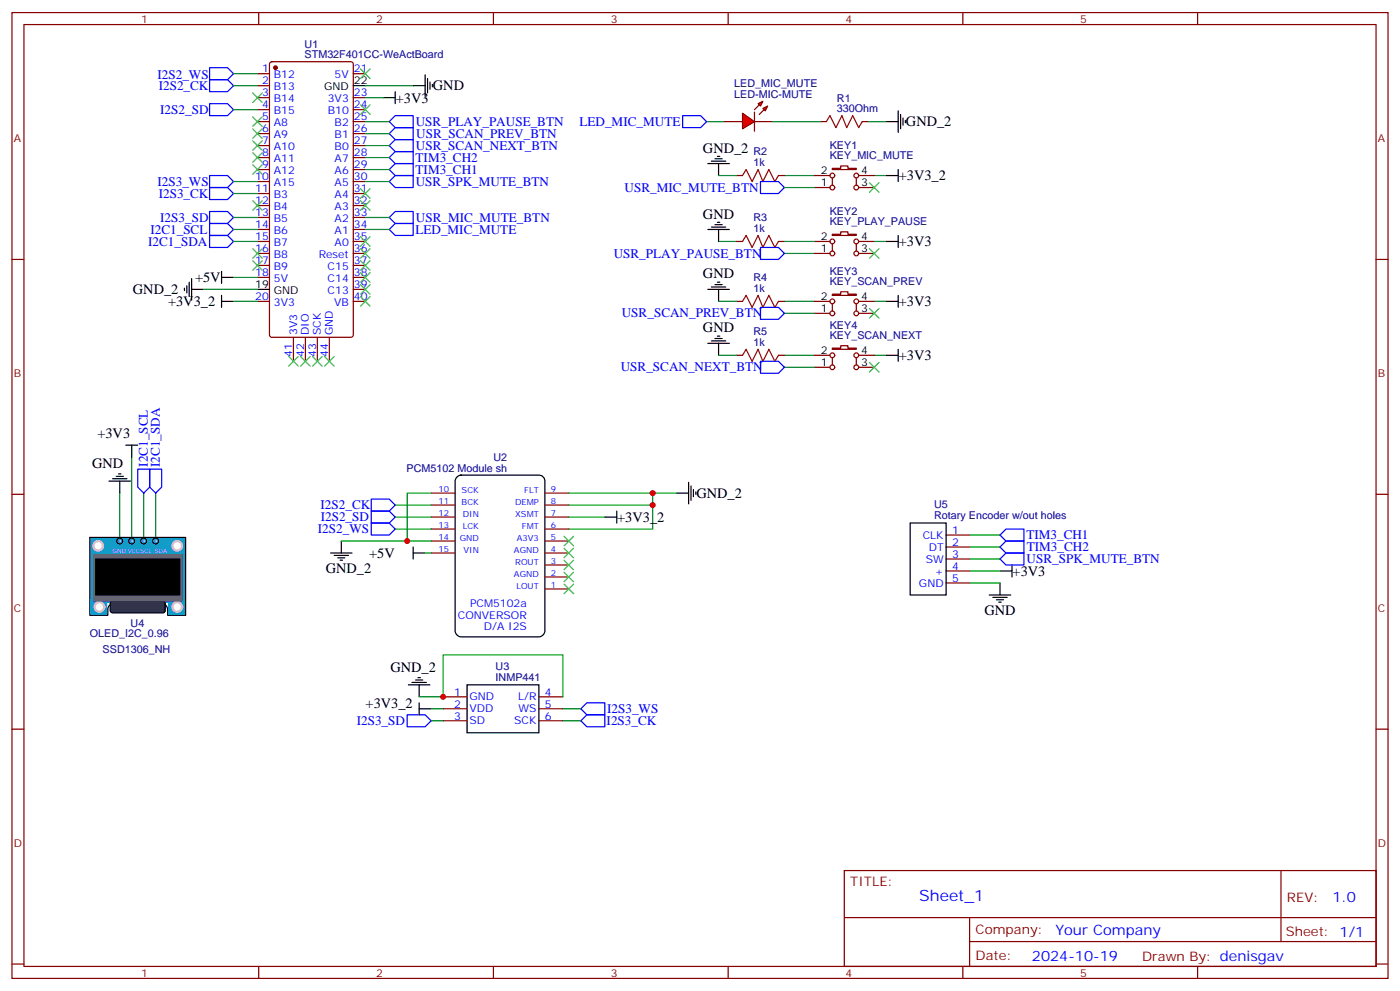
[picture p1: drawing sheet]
<svg xmlns="http://www.w3.org/2000/svg" width="412mm" height="292mm" viewBox="0 0 412 292" stroke-linecap="round" stroke-linejoin="round" font-family="sans-serif">
<g fill="none" stroke="#870000" stroke-width=".35">
<path d="M3.5 3.7h405.4v284.3h-405.4zM7.1 7.2h398.2v277.3h-398.2zM76.2 3.7v3.5M145.3 3.7v3.5M214.5 3.7v3.5M283.6 3.7v3.5M352.8 3.7v3.5M3.5 76.4h3.6M405.3 76.4h3.6M3.5 145.5h3.6M405.3 145.5h3.6M3.5 214.7h3.6"/>
<path d="M405.3 214.7h3.6M248.7 256.3h156.6v28.2h-156.6zM377.3 256.3v20.9M248.7 270.1h156.5M285.6 277.2h119.6M285.6 270.1v14.2M3.5 283.8h3.6M76.2 284.5v3.5M145.3 284.5v3.5M214.5 284.5v3.5M283.6 284.5v3.5M352.8 284.5v3.5"/>
<path d="M405.3 283.8h3.6"/>
</g>
<path d="M38.8 134.6v24.7M35.3 145.2v14.1M42.3 145.2v14.1M45.9 145.2v14.1" fill="none" stroke="#008700" stroke-width=".35"/>
<path d="M34.9 139.5h.7M37 131.1h3.6M38.8 131.1v3.5M32.1 141.6h6.4M33.2 140.9h4.2M34.2 140.2h2.1M35.3 141.6v3.6" fill="none" stroke="#000" stroke-width=".35"/>
<path d="M26.5 158.2h28.2v19.4h-28.2z" fill="#09f" stroke="#fff" stroke-width=".35"/>
<path d="M26.5 158.2h28.2v23h-5.3v-1.8" fill="none" stroke="#000" stroke-width=".35"/>
<g fill="#fff">
<circle cx="45.9" cy="159.3" r=".18"/>
<circle cx="42.3" cy="159.3" r=".18"/>
<circle cx="35.3" cy="159.3" r=".18"/>
<circle cx="38.8" cy="159.3" r=".18"/>
</g>
<g fill="#fff" stroke="#ccc" stroke-width=".71">
<circle cx="28.9" cy="160.7" r="1.41"/>
<circle cx="52.2" cy="160.7" r="1.41"/>
</g>
<path d="M33.8 177.6a1.91 1.91 0 0 0-2.1 1.8M47.6 177.6a1.91 1.91 0 0 1 1.8 2" fill="none" stroke="#000" stroke-width=".35"/>
<path d="M33.5 177.6h14.1z" fill="#09f" stroke="#000" stroke-width=".35"/>
<g fill="none" stroke="#000" stroke-width=".35">
<path d="M26.5 158.2v23h5.2v-1.8"/>
<circle cx="35.3" cy="159.3" r=".88"/>
<circle cx="38.8" cy="159.3" r=".88"/>
<circle cx="42.3" cy="159.3" r=".88"/>
<circle cx="45.9" cy="159.3" r=".88"/>
</g>
<path d="M49.7 176.6h4.6v4.2h-4.6z" fill="#09f" stroke="#09f" stroke-width=".35"/>
<circle cx="52.2" cy="178.7" r="1.41" fill="#fff" stroke="#ccc" stroke-width=".71"/>
<path d="M26.8 176.6h4.6v4.2h-4.6z" fill="#09f" stroke="#09f" stroke-width=".35"/>
<circle cx="29.3" cy="178.7" r="1.41" fill="#fff" stroke="#ccc" stroke-width=".71"/>
<path d="M32.7 177.1l.5-.2h14.8l.6 .4 .1 2.4-.3 .5-.4 .2h-14.8l-.5-.2-.2-.5v-2.1z" fill="#333" stroke="#000" stroke-width=".35"/>
<path d="M27.5 163.2h26.1v13.7h-26.1z" fill="#666" stroke="#666" stroke-width=".35"/>
<path d="M28.2 164.6h24.7v10.6h-24.7z" fill="#000" stroke="#000" stroke-width=".35"/>
<g fill="none" stroke="#000" stroke-width=".35">
<path d="M261.1 35.8h3.5M264.6 32.6v6.4M265.3 33.7v4.2M266 34.7v2.2M266.7 35.5v.7M208.5 48.2h6.3M209.5 47.4h4.3M210.6 46.7h2.1M211.3 46h.7M211.7 48.2v3.5M261.1 51.7h3.5M264.6 49.9v3.5"/>
<path d="M137.6 201.6h21.1v14.1h-21.1z"/>
</g>
<g fill="none" stroke="#870000" stroke-width=".35">
<path d="M241.7 35.8h1.7M254 35.8h1.8M217 51.7h1.7M229.3 51.7h1.8M239.9 51.7h4.6M239.9 55.2h4.6M245.2 49.6h2.4v-.7h2.2v.7h2.4v.3h-7zM245.2 52.4v2.1M252.2 52.4v2.1M252.9 51.7h4.6M252.9 55.2h4.6M130.5 205.1h7.1"/>
<path d="M130.5 208.7h7.1M130.5 212.2h7.1M158.7 205.1h7.1M158.7 208.7h7.1M158.7 212.2h7.1"/>
<circle cx="245.2" cy="51.7" r=".71"/>
<circle cx="245.2" cy="55.2" r=".71"/>
<circle cx="252.2" cy="55.2" r=".71"/>
<circle cx="252.2" cy="51.7" r=".71"/>
</g>
<path d="M208.1 35.8h5.3M231.1 51.7h8.8M257.5 51.7h3.6" fill="none" stroke="#008700" stroke-width=".35"/>
<path d="M243.4 35.8l1.1-1.8 1.7 3.6 1.8-3.6 1.4 3.6 1.8-3.6 1.7 3.6 1.1-1.8M218.7 51.7l1.1-1.8 1.7 3.5 1.8-3.5 1.4 3.5 1.8-3.5 1.7 3.5 1.1-1.7" fill="none" stroke="#a10000" stroke-width=".35"/>
<g fill="#f00" stroke="#870000" stroke-width=".35">
<path d="M218.7 33.3l3.5 2.5-3.5 2.1z"/>
<path d="M222.2 33v5.6z"/>
</g>
<g fill="#870000" stroke="#870000" stroke-width=".35">
<path d="M223.7 30.9l-1.5 1.4z"/>
<path d="M223.7 33.7l1.4-1.4z"/>
</g>
<g fill="#f00" stroke="#870000" stroke-width=".35">
<path d="M223.3 30.5l1.4-.7-.7 1.4z"/>
<path d="M224.7 31.9l1.4-.7-.7 1.4z"/>
</g>
<g fill="none" stroke="#870000" stroke-width=".35">
<path d="M79.6 18.4l.5-.2h23.3l.6 .4 .1 80-.5 .7h-23.5l-.7-.5v-79.9zM75.8 35.8h3.6M75.8 21.7h3.6M75.8 25.2h3.6M75.8 28.8h3.6M75.8 32.3h3.6M75.8 39.3h3.6M104.1 35.8h3.5M104.1 21.7h3.5M104.1 28.8h3.5M104.1 32.3h3.5M104.1 39.3h3.5"/>
<path d="M213.4 35.8h5.3M222.2 35.8h5.3M75.8 42.9h3.6M75.8 46.4h3.6M75.8 49.9h3.6M75.8 53.4h3.6M75.8 57h3.6M104.1 42.9h3.5M104.1 46.4h3.5M104.1 49.9h3.5M104.1 53.4h3.5M104.1 57h3.5"/>
<path d="M75.8 60.5h3.6M75.8 64h3.6M75.8 67.6h3.6M75.8 71.1h3.6M75.8 74.6h3.6M75.8 78.1h3.6M104.1 60.5h3.5M104.1 64h3.5M104.1 67.6h3.5M104.1 71.1h3.5M104.1 74.6h3.5M104.1 78.1h3.5"/>
<path d="M217 71.1h1.7M229.3 71.1h1.8M239.9 71.1h4.6M239.9 74.6h4.6M245.2 69h2.4v-.7h2.2v.7h2.4v.3h-7zM245.2 71.8v2.1M252.2 71.8v2.1M252.9 71.1h4.6M252.9 74.6h4.6M75.8 81.7h3.6M75.8 88.7h3.6M86.4 99.3v7.1"/>
<path d="M90 99.3v7.1M93.5 99.3v7.1M97 99.3v7.1M104.1 81.7h3.5M104.1 88.7h3.5M104.1 85.2h3.5M217 88.7h1.7M229.3 88.7h1.8M239.9 88.7h4.6M239.9 92.3h4.6M245.2 86.6h2.4v-.7h2.2v.7h2.4v.4h-7zM245.2 89.4v2.1"/>
<path d="M252.2 89.4v2.1M252.9 88.7h4.6M252.9 92.3h4.6M217 104.6h1.7M229.3 104.6h1.8M239.9 104.6h4.6M239.9 108.1h4.6M245.2 102.5h2.4v-.7h2.2v.7h2.4v.3h-7zM245.2 105.3v2.1M252.2 105.3v2.1M252.9 104.6h4.6M252.9 108.1h4.6"/>
<path d="M127 145.2h7.1M127 148.7h7.1M127 152.2h7.1M127 155.8h7.1M127 159.3h7.1M160.5 145.2h7.1M160.5 148.7h7.1M160.5 152.2h7.1M160.5 155.8h7.1M160.5 159.3h7.1M278.7 157.5h7.1M127 162.8h7.1"/>
<path d="M160.5 162.8h7.1M160.5 166.3h7.1M160.5 169.9h7.1M160.5 173.4h7.1M278.7 161h7.1M278.7 164.6h7.1M278.7 168.1h7.1M278.7 171.6h7.1"/>
<circle cx="245.2" cy="71.1" r=".71"/>
<circle cx="245.2" cy="74.6" r=".71"/>
<circle cx="252.2" cy="71.1" r=".71"/>
<circle cx="252.2" cy="74.6" r=".71"/>
<circle cx="245.2" cy="88.7" r=".71"/>
<circle cx="245.2" cy="92.3" r=".71"/>
<circle cx="252.2" cy="92.3" r=".71"/>
<circle cx="252.2" cy="88.7" r=".71"/>
<circle cx="245.2" cy="104.6" r=".71"/>
<circle cx="245.2" cy="108.1" r=".71"/>
<circle cx="252.2" cy="104.6" r=".71"/>
<circle cx="252.2" cy="108.1" r=".71"/>
</g>
<g fill="none" stroke="#008700" stroke-width=".35">
<path d="M68.8 25.2h7M68.8 32.3h7M68.8 21.7h7M107.6 35.8h7.1M107.6 28.8h5.3M107.6 25.2h14.1M107.6 39.3h7.1M227.5 35.8h14.2M255.8 35.8h5.3M68.8 57h7M68.8 53.4h7M107.6 53.4h7.1"/>
<path d="M107.6 49.9h7.1M107.6 46.4h7.1M107.6 42.9h7.1M211.7 51.7h5.3M231.1 55.2h8.8M68.8 71.1h7M68.8 67.6h7M68.8 64h7M107.6 67.6h7.1M107.6 64h7.1M211.7 71.1h5.3M231.1 74.6h8.8"/>
<path d="M231.1 71.1h8.8M257.5 71.1h3.6M60 85.2h15.8M68.8 88.7h7M68.8 81.7h7M211.7 88.7h5.3M231.1 88.7h8.8M231.1 92.3h8.8M257.5 88.7h3.6M211.7 104.6h5.3M231.1 104.6h8.8M231.1 108.1h8.8"/>
<path d="M257.5 104.6h3.6M100.5 159.3h26.5M116.4 152.2h10.6M116.4 148.7h10.6M116.4 155.8h10.6M127 145.2h-7.1v14.1M167.6 145.2h31.7M167.6 152.2h10.6M192.3 148.7v7.1h-24.7M192.3 145.2v3.5h-24.7M285.8 157.5h8.8M125.2 162.8h1.8"/>
<path d="M285.8 168.1h8.8M285.8 171.6h8.8M285.8 164.6h8.8M285.8 161h8.8M123.5 205.1h7v-12.3h35.3v12.3M127 208.7h3.5M127 212.2h3.5M165.8 208.7h5.3M165.8 212.2h5.3"/>
</g>
<circle cx="81.1" cy="19.9" r=".53" fill="#870000" stroke="#870000" stroke-width=".35"/>
<g fill="none" stroke="#000" stroke-width=".35">
<path d="M104.1 25.2h3.5M112.9 28.8h3.5M116.4 27v3.5M121.7 25.2h3.5M125.2 22v6.4M125.9 23.1v4.2M126.6 24.2v2.1M127.4 24.9v.7M65.3 79.9v3.5M208.5 67.6h6.3M209.5 66.9h4.3M210.6 66.1h2.1"/>
<path d="M211.3 65.4h.7M211.7 67.6v3.5M261.1 71.1h3.5M264.6 69.3v3.5M54.3 84.8v.7M55 84.1v2.2M55.7 83.1v4.2M56.4 85.2h3.6M56.4 82v6.4M65.3 88.7h3.5M65.3 87v3.5M65.3 81.7h3.5"/>
<path d="M75.8 85.2h3.6M208.5 85.2h6.3M209.5 84.5h4.3M210.6 83.8h2.1M210.6 99.7h2.1M211.3 83.1h.7M211.3 99h.7M211.7 85.2v3.5M261.1 88.7h3.5M264.6 87v3.5M208.5 101.1h6.3M209.5 100.4h4.3"/>
<path d="M211.7 101.1v3.5M261.1 104.6h3.5M264.6 102.8v3.6M100.5 159.3v3.5M134.6 140.4l1.2-.5h22.9a1.76 1.76 0 0 1 1.8 1.7v44.1a1.89 1.89 0 0 1-1.8 1.8h-22.9a1.89 1.89 0 0 1-1.7-1.8v-44.1zM178.2 152.2h3.5M181.7 150.5v3.5M199.3 145.2h3.5M202.8 142v6.3M203.6 143.1v4.2M204.3 144.1v2.1M205 144.8v.7"/>
<path d="M268.1 154h10.6v21.2h-10.6zM97.4 162.8h6.3M98.4 163.5h4.3M99.5 164.2h2.1M100.2 164.9h.7M121.7 162.8h3.5M121.7 161v3.6M291.4 175.2h6.3M292.5 175.9h4.2M293.5 176.6h2.1M294.2 177.3h.7M294.6 168.1h3.5"/>
<path d="M294.6 171.6v3.6M298.1 166.3v3.6M123.1 199.5h.7M120.3 201.6h6.3M121.4 200.9h4.2M122.4 200.2h2.1M123.5 201.6v3.5M123.5 206.9v3.5M123.5 208.7h3.5"/>
</g>
<g fill="none" stroke="#00f" stroke-width=".35">
<path d="M61.7 19.9h5.3l1.8 1.8-1.8 1.8h-5.3zM61.7 30.5h5.3l1.8 1.8-1.8 1.7h-5.3zM61.7 23.5h5.3l1.8 1.7-1.8 1.8h-5.3zM114.7 35.8l1.7-1.8h5.3v3.6h-5.3zM114.7 39.3l1.7-1.7h5.3v3.5h-5.3zM201.1 34h5.3l1.7 1.8-1.7 1.8h-5.3zM61.7 55.2h5.3l1.8 1.8-1.8 1.7h-5.3zM61.7 51.7h5.3l1.8 1.7-1.8 1.8h-5.3zM114.7 49.9l1.7-1.7h5.3v3.5h-5.3zM114.7 46.4l1.7-1.8h5.3v3.6h-5.3zM114.7 53.4l1.7-1.7h5.3v3.5h-5.3zM114.7 42.9l1.7-1.8h5.3v3.5h-5.3z"/>
<path d="M224 53.4h5.3l1.8 1.8-1.8 1.8h-5.3zM61.7 69.3h5.3l1.8 1.8-1.8 1.7h-5.3zM61.7 65.8h5.3l1.8 1.8-1.8 1.7h-5.3zM61.7 62.3h5.3l1.8 1.7-1.8 1.8h-5.3zM114.7 67.6l1.7-1.8h5.3v3.5h-5.3zM114.7 64l1.7-1.7h5.3v3.5h-5.3zM224 72.8h5.3l1.8 1.8-1.8 1.8h-5.3zM224 90.5h5.3l1.8 1.8-1.8 1.7h-5.3zM224 106.4h5.3l1.8 1.7-1.8 1.8h-5.3zM40.6 138.1h3.5v5.3l-1.8 1.8-1.7-1.8zM44.1 138.1h3.5v5.3l-1.7 1.8-1.8-1.8zM109.4 146.9h5.3l1.7 1.8-1.7 1.8h-5.3z"/>
<path d="M109.4 150.5h5.3l1.7 1.7-1.7 1.8h-5.3zM109.4 154h5.3l1.7 1.8-1.7 1.7h-5.3zM294.6 157.5l1.7-1.7h5.3v3.5h-5.3zM294.6 164.6l1.7-1.8h5.3v3.5h-5.3zM294.6 161l1.7-1.7h5.3v3.5h-5.3zM119.9 210.4h5.3l1.8 1.8-1.8 1.8h-5.3zM171.1 212.2l1.8-1.8h5.3v3.6h-5.3zM172.9 206.9h5.3v3.5h-5.3l-1.8-1.7z"/>
</g>
<path d="M218.7 71.1l1.1-1.8 1.7 3.5 1.8-3.5 1.4 3.5 1.8-3.5 1.7 3.5 1.1-1.7M218.7 88.7l1.1-1.7 1.7 3.5 1.8-3.5 1.4 3.5 1.8-3.5 1.7 3.5 1.1-1.8M218.7 104.6l1.1-1.8 1.7 3.6 1.8-3.6 1.4 3.6 1.8-3.6 1.7 3.6 1.1-1.8" fill="none" stroke="#a10000" stroke-width=".35"/>
<g fill="none" stroke="#3c3" stroke-width=".35">
<path d="M74.4 27.3l2.9 2.9M74.4 34.4l2.9 2.8M74.4 37.9l2.9 2.8M77.3 27.3l-2.9 2.9M77.3 34.4l-2.9 2.8M77.3 37.9l-2.9 2.8M106.2 30.9l2.8 2.8M106.2 20.3l2.8 2.8M109 30.9l-2.8 2.8M109 20.3l-2.8 2.8M74.4 41.5l2.9 2.8M74.4 45l2.9 2.8"/>
<path d="M74.4 48.5l2.9 2.8M74.4 59.1l2.9 2.8M77.3 41.5l-2.9 2.8M77.3 45l-2.9 2.8M77.3 48.5l-2.9 2.8M77.3 59.1l-2.9 2.8M106.2 59.1l2.8 2.8M106.2 55.6l2.8 2.8M109 59.1l-2.8 2.8M109 55.6l-2.8 2.8M256.1 53.8l2.8 2.8M258.9 53.8l-2.8 2.8"/>
<path d="M74.4 73.2l2.9 2.8M74.4 76.7l2.9 2.9M77.3 73.2l-2.9 2.8M77.3 76.7l-2.9 2.9M106.2 76.7l2.8 2.9M106.2 73.2l2.8 2.8M106.2 69.7l2.8 2.8M109 76.7l-2.8 2.9M109 73.2l-2.8 2.8M109 69.7l-2.8 2.8M256.1 73.2l2.8 2.8M258.9 73.2l-2.8 2.8"/>
<path d="M106.2 87.3l2.8 2.8M106.2 83.8l2.8 2.8M106.2 80.3l2.8 2.8M109 83.8l-2.8 2.8M109 87.3l-2.8 2.8M109 80.3l-2.8 2.8M256.1 90.8l2.8 2.9M258.9 90.8l-2.8 2.9M85 105l2.8 2.8M87.8 105l-2.8 2.8M88.5 105l2.9 2.8M91.4 105l-2.9 2.8"/>
<path d="M92.1 105l2.8 2.8M94.9 105l-2.8 2.8M95.6 105l2.8 2.8M98.4 105l-2.8 2.8M256.1 106.7l2.8 2.8M258.9 106.7l-2.8 2.8M166.2 157.9l2.8 2.8M169 157.9l-2.8 2.8M166.2 161.4l2.8 2.8M166.2 164.9l2.8 2.8M166.2 168.5l2.8 2.8M166.2 172l2.8 2.8"/>
<path d="M169 161.4l-2.8 2.8M169 164.9l-2.8 2.8M169 168.5l-2.8 2.8M169 172l-2.8 2.8"/>
</g>
<g fill="#c00">
<circle cx="130.5" cy="205.1" r=".88"/>
<circle cx="192.3" cy="148.7" r=".88"/>
<circle cx="192.3" cy="145.2" r=".88"/>
<circle cx="119.9" cy="159.3" r=".88"/>
</g>
<text font-size="4.6" fill="#00f" x="270.8" y="265.3">Sheet_1</text>
<g font-size="4.2">
<text x="127.5" y="26.6">GND</text>
<text x="116.6" y="30.2">+3V3</text>
<text x="266.9" y="37.2">GND_2</text>
<text x="207.1" y="44.9">GND_2</text>
<text x="264.8" y="53.1">+3V3_2</text>
<text x="207.1" y="64.3">GND</text>
<text x="264.8" y="72.5">+3V3</text>
<text x="57.4" y="83.1">+5V</text>
<text x="207.1" y="82">GND</text>
<text x="39.2" y="86.7">GND_2</text>
<text x="49.5" y="90.2">+3V3_2</text>
<text x="264.8" y="90.2">+3V3</text>
<text x="207.1" y="97.8">GND</text>
<text x="264.8" y="106">+3V3</text>
<text x="28.7" y="128.9">+3V3</text>
<text x="27.2" y="137.8">GND</text>
<text x="205.1" y="146.6">GND_2</text>
<text x="181.8" y="153.7">+3V3_2</text>
<text x="108.8" y="164.3">+5V</text>
<text x="96" y="168.8">GND_2</text>
<text x="298.3" y="169.5">+3V3</text>
<text x="290" y="181.2">GND</text>
<text x="115" y="197.7">GND_2</text>
<text x="107.7" y="208.3">+3V3_2</text>
</g>
<g font-size="4.2" fill="#00f">
<text x="392.5" y="265.6">1.0</text>
<text x="310.9" y="275.1">Your Company</text>
<text x="304" y="282.9">2024-10-19</text>
</g>
<g font-size="3.9" fill="#00f">
<text x="46.4" y="23.1">I2S2_WS</text>
<text x="46.8" y="26.6">I2S2_CK</text>
<text x="47.2" y="33.7">I2S2_SD</text>
<text x="122.5" y="37">USR_PLAY_PAUSE_BTN</text>
<text x="122.6" y="40.6">USR_SCAN_PREV_BTN</text>
<text x="170.7" y="37.1">LED_MIC_MUTE</text>
<text x="122.4" y="47.6">TIM3_CH2</text>
<text x="122.5" y="44.2">USR_SCAN_NEXT_BTN</text>
<text x="122.4" y="51.1">TIM3_CH1</text>
<text x="46.4" y="54.7">I2S3_WS</text>
<text x="46.8" y="58.4">I2S3_CK</text>
<text x="122.5" y="54.6">USR_SPK_MUTE_BTN</text>
<text x="184" y="56.5">USR_MIC_MUTE_BTN</text>
<text x="47.2" y="65.4">I2S3_SD</text>
<text x="122.5" y="65.4">USR_MIC_MUTE_BTN</text>
<text x="44.3" y="68.8">I2C1_SCL</text>
<text x="122.4" y="68.9">LED_MIC_MUTE</text>
<text x="43.6" y="72.3">I2C1_SDA</text>
<text x="180.8" y="75.9">USR_PLAY_PAUSE_BTN</text>
<text x="183.2" y="93.5">USR_SCAN_PREV_BTN</text>
<text x="182.8" y="109.3">USR_SCAN_NEXT_BTN</text>
<text x="43.5" y="137.4" transform="rotate(-90 43.5 137.4)">I2C1_SCL</text>
<text x="47.1" y="137.5" transform="rotate(-90 47.1 137.5)">I2C1_SDA</text>
<text x="94.4" y="150">I2S2_CK</text>
<text x="94.5" y="153.5">I2S2_SD</text>
<text x="93.6" y="157">I2S2_WS</text>
<text x="302.3" y="158.7">TIM3_CH1</text>
<text x="302.4" y="165.8">USR_SPK_MUTE_BTN</text>
<text x="302.5" y="162.2">TIM3_CH2</text>
<text x="105.1" y="213.4">I2S3_SD</text>
<text x="178.7" y="213.6">I2S3_CK</text>
<text x="178.9" y="210">I2S3_WS</text>
</g>
<g font-size="3.9" fill="#800">
<text x="250.5" y="260.9">TITLE:</text>
<text x="379.1" y="265.6">REV:</text>
<text x="287.4" y="275.1">Company:</text>
<text x="378.7" y="275.7">Sheet: 1/1</text>
<text x="287.4" y="282.8">Date:</text>
<text x="336.4" y="282.8">Drawn By: denisgav</text>
</g>
<g font-size="3.2" fill="#800">
<text x="41.6" y="6.7">1</text>
<text x="110.8" y="6.7">2</text>
<text x="179.9" y="6.7">3</text>
<text x="249.1" y="6.7">4</text>
<text x="318.2" y="6.7">5</text>
<text x="4.1" y="41.8">A</text>
<text x="405.9" y="41.8">A</text>
<text x="4.1" y="110.9">B</text>
<text x="405.9" y="110.9">B</text>
<text x="4.1" y="180.1">C</text>
<text x="405.9" y="180.1">C</text>
<text x="4.1" y="249.2">D</text>
<text x="405.9" y="249.2">D</text>
<text x="41.6" y="287.5">1</text>
<text x="110.8" y="287.5">2</text>
<text x="179.9" y="287.5">3</text>
<text x="249.1" y="287.5">4</text>
<text x="318.2" y="287.5">5</text>
</g>
<g font-size="3.2" fill="#000080">
<text x="89.7" y="17">STM32F401CC-WeActBoard</text>
<text x="89.7" y="14.1">U1</text>
<text x="216.3" y="28.8">LED-MIC-MUTE</text>
<text x="216.3" y="25.7">LED_MIC_MUTE</text>
<text x="246.5" y="30">R1</text>
<text x="246.5" y="33">330Ohm</text>
<text x="221.9" y="45.7">R2</text>
<text x="244.4" y="46.9">KEY_MIC_MUTE</text>
<text x="244.4" y="43.9">KEY1</text>
<text x="221.9" y="48.9">1k</text>
<text x="221.9" y="65.1">R3</text>
<text x="244.4" y="63.3">KEY2</text>
<text x="221.9" y="68.3">1k</text>
<text x="244.4" y="66.3">KEY_PLAY_PAUSE</text>
<text x="221.9" y="82.8">R4</text>
<text x="244.4" y="83.9">KEY_SCAN_PREV</text>
<text x="244.4" y="80.9">KEY3</text>
<text x="221.9" y="85.9">1k</text>
<text x="221.9" y="101.8">1k</text>
<text x="221.9" y="98.7">R5</text>
<text x="244.4" y="99.8">KEY_SCAN_NEXT</text>
<text x="244.4" y="96.8">KEY4</text>
<text x="145.3" y="135.7">U2</text>
<text x="119.7" y="138.8">PCM5102 Module sh</text>
<text x="275.2" y="149.6">U5</text>
<text x="275.2" y="152.8">Rotary Encoder w/out holes</text>
<text x="38.5" y="184.4">U4</text>
<text x="26.5" y="187.5">OLED_I2C_0.96</text>
<text x="30.2" y="192.1">SSD1306_NH</text>
<text x="146" y="197.3">U3</text>
<text x="146" y="200.3">INMP441</text>
</g>
<g font-size="3.2" fill="#00f">
<text x="77.2" y="21.3">1</text>
<text x="80.7" y="23.1">B12</text>
<text x="98.6" y="23.1">5V</text>
<text x="104.2" y="21.3">21</text>
<text x="77.2" y="24.9">2</text>
<text x="77.2" y="28.4">3</text>
<text x="80.7" y="26.6">B13</text>
<text x="104.2" y="28.4">23</text>
<text x="77.2" y="31.9">4</text>
<text x="77.2" y="35.5">5</text>
<text x="80.7" y="30.2">B14</text>
<text x="80.7" y="33.7">B15</text>
<text x="96.6" y="33.7">B10</text>
<text x="96.6" y="30.2">3V3</text>
<text x="104.2" y="35.5">25</text>
<text x="104.2" y="31.9">24</text>
<text x="77.2" y="39">6</text>
<text x="80.7" y="37.2">A8</text>
<text x="80.7" y="40.7">A9</text>
<text x="98.6" y="40.7">B1</text>
<text x="98.6" y="37.2">B2</text>
<text x="104.2" y="39">26</text>
<text x="77.2" y="42.5">7</text>
<text x="77.2" y="46">8</text>
<text x="80.7" y="44.3">A10</text>
<text x="80.7" y="47.8">A11</text>
<text x="98.6" y="44.3">B0</text>
<text x="98.6" y="47.8">A7</text>
<text x="104.2" y="46">28</text>
<text x="104.2" y="42.5">27</text>
<text x="75.2" y="53.1">10</text>
<text x="77.2" y="49.6">9</text>
<text x="80.7" y="51.3">A12</text>
<text x="98.6" y="51.3">A6</text>
<text x="104.2" y="53.1">30</text>
<text x="104.2" y="49.6">29</text>
<text x="75.2" y="56.6">11</text>
<text x="80.7" y="54.9">A15</text>
<text x="80.7" y="58.4">B3</text>
<text x="98.6" y="58.4">A4</text>
<text x="98.6" y="54.9">A5</text>
<text x="104.2" y="56.6">31</text>
<text x="75.2" y="60.1">12</text>
<text x="75.2" y="63.7">13</text>
<text x="80.7" y="61.9">B4</text>
<text x="80.7" y="65.4">B5</text>
<text x="98.6" y="65.4">A2</text>
<text x="98.6" y="61.9">A3</text>
<text x="104.2" y="63.7">33</text>
<text x="104.2" y="60.1">32</text>
<text x="75.2" y="67.2">14</text>
<text x="75.2" y="70.7">15</text>
<text x="80.7" y="69">B6</text>
<text x="98.6" y="69">A1</text>
<text x="104.2" y="70.7">35</text>
<text x="104.2" y="67.2">34</text>
<text x="75.2" y="74.3">16</text>
<text x="75.2" y="77.8">17</text>
<text x="80.7" y="72.5">B7</text>
<text x="80.7" y="76">B8</text>
<text x="93.9" y="76">Reset</text>
<text x="98.6" y="72.5">A0</text>
<text x="104.2" y="77.8">37</text>
<text x="104.2" y="74.3">36</text>
<text x="75.2" y="81.3">18</text>
<text x="80.7" y="79.6">B9</text>
<text x="80.7" y="83.1">5V</text>
<text x="96.5" y="83.1">C14</text>
<text x="96.5" y="79.6">C15</text>
<text x="104.2" y="81.3">38</text>
<text x="75.2" y="88.4">20</text>
<text x="96.5" y="86.6">C13</text>
<text x="104.2" y="88.4">40</text>
<text x="104.2" y="84.8">39</text>
<text x="80.7" y="90.1">3V3</text>
<text x="98.4" y="90.1">VB</text>
<text x="87.5" y="98.6" transform="rotate(-90 87.5 98.6)">3V3</text>
<text x="91" y="98.6" transform="rotate(-90 91 98.6)">DIO</text>
<text x="94.5" y="98.6" transform="rotate(-90 94.5 98.6)">SCK</text>
<text x="98.1" y="98.6" transform="rotate(-90 98.1 98.6)">GND</text>
<text x="86.1" y="105.1" transform="rotate(-90 86.1 105.1)">41</text>
<text x="89.6" y="105.1" transform="rotate(-90 89.6 105.1)">42</text>
<text x="93.1" y="105.1" transform="rotate(-90 93.1 105.1)">43</text>
<text x="96.7" y="105.1" transform="rotate(-90 96.7 105.1)">44</text>
<text x="271.8" y="158.6">CLK</text>
<text x="280.5" y="157.2">1</text>
<text x="280.5" y="160.7">2</text>
<text x="272.7" y="165.6">SW</text>
<text x="273.6" y="162.1">DT</text>
<text x="280.5" y="164.2">3</text>
<text x="280.5" y="167.7">4</text>
<text x="270.7" y="172.7">GND</text>
<text x="275.4" y="169.2">+</text>
<text x="280.5" y="171.3">5</text>
<text x="138.4" y="178.7">PCM5102a</text>
<text x="134.9" y="182.2">CONVERSOR</text>
<text x="142.5" y="185.4">D/A I2S</text>
<text x="133.8" y="204.8">1</text>
<text x="133.8" y="208.3">2</text>
<text x="138.3" y="206.2">GND</text>
<text x="138.3" y="209.7">VDD</text>
<text x="152.6" y="206.2">L/R</text>
<text x="152.7" y="209.7">WS</text>
<text x="160.5" y="208.3">5</text>
<text x="160.5" y="204.8">4</text>
<text x="133.8" y="211.8">3</text>
<text x="138.3" y="213.3">SD</text>
<text x="151.5" y="213.3">SCK</text>
<text x="160.5" y="211.8">6</text>
</g>
<g font-size="3.2">
<text x="95.5" y="26.6">GND</text>
<text x="104.2" y="24.9">22</text>
<text x="241.8" y="51.3">2</text>
<text x="253.6" y="51.3">4</text>
<text x="241.8" y="54.9">1</text>
<text x="253.6" y="54.9">3</text>
<text x="241.8" y="70.7">2</text>
<text x="253.6" y="70.7">4</text>
<text x="241.8" y="74.3">1</text>
<text x="253.6" y="74.3">3</text>
<text x="75.2" y="84.8">19</text>
<text x="80.7" y="86.6">GND</text>
<text x="241.8" y="88.4">2</text>
<text x="253.6" y="88.4">4</text>
<text x="241.8" y="91.9">1</text>
<text x="253.6" y="91.9">3</text>
<text x="241.8" y="107.8">1</text>
<text x="241.8" y="104.2">2</text>
<text x="253.6" y="107.8">3</text>
<text x="253.6" y="104.2">4</text>
</g>
<g font-size="2.5" fill="#00f">
<text x="129.2" y="144.8">10</text>
<text x="129.2" y="148.3">11</text>
<text x="136" y="148.7">BCK</text>
<text x="136" y="145.2">SCK</text>
<text x="151.7" y="148.7">DEMP</text>
<text x="154.4" y="145.2">FLT</text>
<text x="162.3" y="144.8">9</text>
<text x="162.3" y="148.3">8</text>
<text x="129.2" y="151.9">12</text>
<text x="129.2" y="155.4">13</text>
<text x="136.3" y="155.8">LCK</text>
<text x="136.3" y="152.2">DIN</text>
<text x="151.8" y="152.2">XSMT</text>
<text x="153.7" y="155.8">FMT</text>
<text x="162.3" y="151.9">7</text>
<text x="162.3" y="155.4">6</text>
<text x="129.2" y="158.9">14</text>
<text x="135.4" y="159.3">GND</text>
<text x="152.2" y="159.3">A3V3</text>
<text x="162.3" y="158.9">5</text>
<text x="129.2" y="162.5">15</text>
<text x="136.5" y="162.8">VIN</text>
<text x="151.4" y="162.8">AGND</text>
<text x="151.8" y="166.3">ROUT</text>
<text x="162.3" y="162.5">4</text>
<text x="162.3" y="166">3</text>
<text x="151.4" y="169.9">AGND</text>
<text x="152.1" y="173.4">LOUT</text>
<text x="162.3" y="169.5">2</text>
<text x="162.3" y="173">1</text>
</g>
<text font-size="1.8" fill="#fff" x="33.2" y="162.8">GND VCCSCL SDA</text>
</svg>
